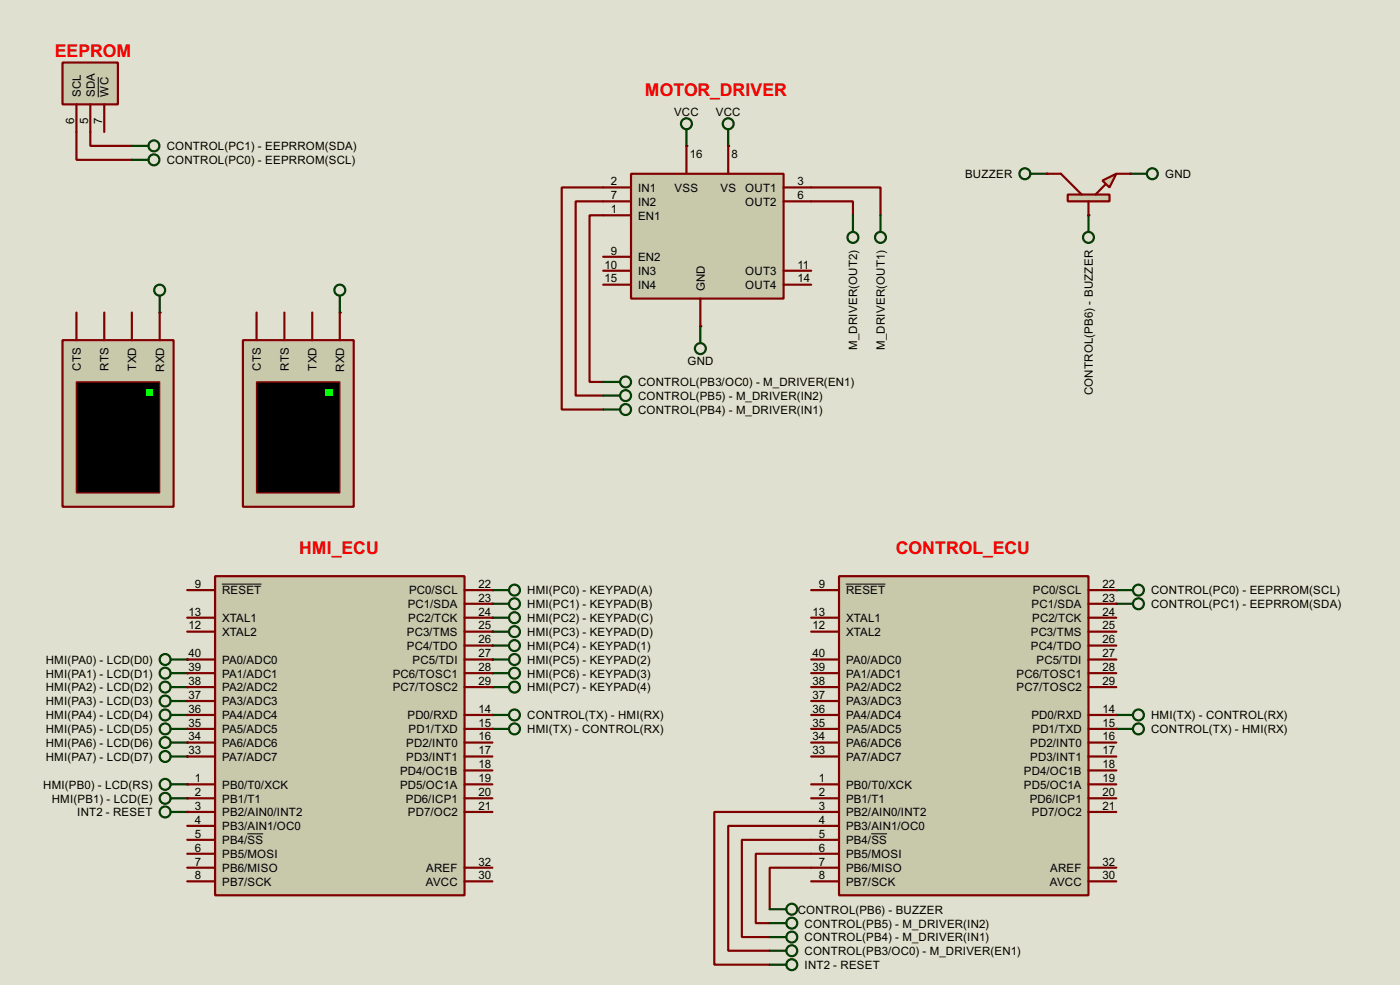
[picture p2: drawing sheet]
<svg xmlns="http://www.w3.org/2000/svg" width="256mm" height="180mm" viewBox="0 0 256 180" stroke-linecap="round" stroke-linejoin="round" font-family="sans-serif">
<path d="M0 0h256.5v180.3h-256.5z" fill="#e0e0d0"/>
<path d="M148.6 151.2h-15.2v22.8h7.6M148.6 153.7h-12.7v17.8h5.1M148.6 156.3h-10.1v12.7h2.5M148.6 158.8h-7.6v7.6" fill="none" stroke="#800000" stroke-width=".4"/>
<g fill="#004000">
<circle cx="204.5" cy="130.9" r=".2"/>
<circle cx="204.5" cy="133.4" r=".2"/>
<circle cx="204.5" cy="108" r=".2"/>
<circle cx="204.5" cy="110.5" r=".2"/>
<circle cx="62.3" cy="57.2" r=".2"/>
<circle cx="29.3" cy="57.2" r=".2"/>
</g>
<path d="M148.6 148.6h-17.7v28h10.1" fill="none" stroke="#800000" stroke-width=".4"/>
<g fill="#004000">
<circle cx="34.3" cy="143.6" r=".2"/>
<circle cx="34.3" cy="146.1" r=".2"/>
<circle cx="34.3" cy="148.6" r=".2"/>
<circle cx="90.2" cy="130.9" r=".2"/>
<circle cx="90.2" cy="133.4" r=".2"/>
<circle cx="90.2" cy="108" r=".2"/>
<circle cx="90.2" cy="110.5" r=".2"/>
<circle cx="90.2" cy="113.1" r=".2"/>
<circle cx="90.2" cy="115.6" r=".2"/>
<circle cx="90.2" cy="118.2" r=".2"/>
<circle cx="90.2" cy="120.7" r=".2"/>
<circle cx="90.2" cy="123.2" r=".2"/>
<circle cx="90.2" cy="125.8" r=".2"/>
<circle cx="34.3" cy="138.5" r=".2"/>
<circle cx="34.3" cy="135.9" r=".2"/>
<circle cx="34.3" cy="133.4" r=".2"/>
<circle cx="34.3" cy="130.9" r=".2"/>
<circle cx="34.3" cy="128.3" r=".2"/>
<circle cx="34.3" cy="125.8" r=".2"/>
<circle cx="34.3" cy="123.2" r=".2"/>
<circle cx="34.3" cy="120.7" r=".2"/>
</g>
<path d="M110.5 34.3h-7.6v40.7h7.6M110.5 36.9h-5v35.5h5M110.5 39.4h-2.5v30.5h2.5M148.6 34.3h12.7v5.1M148.6 36.9h7.7v2.5" fill="none" stroke="#800000" stroke-width=".4"/>
<g fill="#004000">
<circle cx="133.4" cy="26.7" r=".2"/>
<circle cx="125.8" cy="26.7" r=".2"/>
<circle cx="128.3" cy="59.7" r=".2"/>
</g>
<path d="M14 24.2v5.1h10.2M16.6 24.2v2.5h7.6" fill="none" stroke="#800000" stroke-width=".4"/>
<g fill="#004000">
<circle cx="199.4" cy="39.4" r=".2"/>
<circle cx="191.8" cy="31.8" r=".2"/>
<circle cx="207.1" cy="31.8" r=".2"/>
</g>
<g fill="none" stroke="#004000" stroke-width=".4">
<path d="M90.2 108h3.1M90.2 110.5h3.1M90.2 113.1h3.1M90.2 115.6h3.1M90.2 118.2h3.1M204.5 108h3.1M204.5 110.5h3.1M31.3 120.7h3M31.3 123.2h3M31.3 125.8h3M31.3 128.3h3M31.3 130.9h3"/>
<path d="M31.3 133.4h3M31.3 135.9h3M31.3 138.5h3M90.2 120.7h3.1M90.2 123.2h3.1M90.2 125.8h3.1M90.2 130.9h3.1M90.2 133.4h3.1M204.5 130.9h3.1M204.5 133.4h3.1M31.3 143.6h3M31.3 146.1h3"/>
<path d="M141 166.4h3.1M141 169h3.1M141 171.5h3.1M141 174h3.1"/>
<circle cx="94.2" cy="113.1" r="1"/>
<circle cx="94.2" cy="118.2" r="1"/>
<circle cx="94.2" cy="115.6" r="1"/>
<circle cx="94.2" cy="108" r="1"/>
<circle cx="94.2" cy="110.5" r="1"/>
<circle cx="208.5" cy="108" r="1"/>
<circle cx="208.5" cy="110.5" r="1"/>
<circle cx="30.2" cy="138.5" r="1"/>
<circle cx="30.2" cy="125.8" r="1"/>
<circle cx="30.2" cy="128.3" r="1"/>
<circle cx="30.2" cy="123.2" r="1"/>
<circle cx="30.2" cy="120.7" r="1"/>
<circle cx="30.2" cy="133.4" r="1"/>
<circle cx="30.2" cy="135.9" r="1"/>
<circle cx="30.2" cy="130.9" r="1"/>
<circle cx="94.2" cy="133.4" r="1"/>
<circle cx="94.2" cy="130.9" r="1"/>
<circle cx="94.2" cy="123.2" r="1"/>
<circle cx="94.2" cy="120.7" r="1"/>
<circle cx="94.2" cy="125.8" r="1"/>
<circle cx="208.5" cy="130.9" r="1"/>
<circle cx="208.5" cy="133.4" r="1"/>
<circle cx="30.2" cy="146.1" r="1"/>
<circle cx="30.2" cy="143.6" r="1"/>
<circle cx="145" cy="166.4" r="1"/>
<circle cx="145" cy="171.5" r="1"/>
<circle cx="145" cy="174" r="1"/>
<circle cx="145" cy="169" r="1"/>
</g>
<path d="M153.7 105.5h45.7v58.4h-45.7z" fill="#c8c8aa" stroke="#800000" stroke-width=".4"/>
<g fill="none" stroke="#800000" stroke-width=".4">
<path d="M148.6 108h5.1M148.6 115.6h5.1M148.6 113.1h5.1M199.4 108h5.1M199.4 115.6h5.1M199.4 113.1h5.1M199.4 110.5h5.1M199.4 118.2h5.1M148.6 130.9h5.1M148.6 133.4h5.1M148.6 135.9h5.1M148.6 138.5h5.1"/>
<path d="M148.6 120.7h5.1M148.6 123.2h5.1M148.6 125.8h5.1M148.6 128.3h5.1M199.4 130.9h5.1M199.4 133.4h5.1M199.4 135.9h5.1M199.4 138.5h5.1M199.4 120.7h5.1M199.4 123.2h5.1M199.4 125.8h5.1M148.6 143.6h5.1"/>
<path d="M148.6 146.1h5.1M148.6 148.6h5.1M148.6 151.2h5.1M148.6 153.7h5.1M148.6 156.3h5.1M148.6 158.8h5.1M199.4 143.6h5.1M199.4 146.1h5.1M199.4 148.6h5.1M199.4 158.8h5.1M199.4 141h5.1M148.6 161.3h5.1"/>
<path d="M199.4 161.3h5.1"/>
</g>
<path d="M155 106.9h7.2M159.6 152.6h2.9" fill="none" stroke="#000" stroke-width=".18"/>
<g fill="none" stroke="#004000" stroke-width=".4">
<path d="M62.3 54.2v3"/>
<circle cx="62.2" cy="53.1" r="1"/>
</g>
<path d="M44.5 62.3h20.3v30.5h-20.3z" fill="#c8c8aa" stroke="#800000" stroke-width=".4"/>
<path d="M47 69.9h15.3v20.3h-15.3z" fill="#000" stroke="#800000" stroke-width=".25"/>
<path d="M59.7 71.2h1.3v1.2h-1.3z" fill="#0f0"/>
<path d="M47 57.2v5.1M52.1 57.2v5.1M57.2 57.2v5.1M62.3 57.2v5.1" fill="none" stroke="#800000" stroke-width=".4"/>
<g fill="none" stroke="#004000" stroke-width=".4">
<path d="M29.3 54.2v3"/>
<circle cx="29.2" cy="53.1" r="1"/>
</g>
<path d="M11.5 62.3h20.3v30.5h-20.3z" fill="#c8c8aa" stroke="#800000" stroke-width=".4"/>
<path d="M14 69.9h15.3v20.3h-15.3z" fill="#000" stroke="#800000" stroke-width=".25"/>
<path d="M26.7 71.2h1.3v1.2h-1.3z" fill="#0f0"/>
<path d="M14 57.2v5.1M19.1 57.2v5.1M24.2 57.2v5.1M29.3 57.2v5.1" fill="none" stroke="#800000" stroke-width=".4"/>
<g fill="none" stroke="#004000" stroke-width=".4">
<path d="M31.3 148.6h3M141 176.6h3.1"/>
<circle cx="30.2" cy="148.6" r="1"/>
<circle cx="145" cy="176.6" r="1"/>
</g>
<path d="M39.4 105.5h45.7v58.4h-45.7z" fill="#c8c8aa" stroke="#800000" stroke-width=".4"/>
<g fill="none" stroke="#800000" stroke-width=".4">
<path d="M34.3 108h5.1M34.3 115.6h5.1M34.3 113.1h5.1M85.1 108h5.1M85.1 115.6h5.1M85.1 113.1h5.1M85.1 110.5h5.1M85.1 118.2h5.1M34.3 130.9h5.1M34.3 133.4h5.1M34.3 135.9h5.1M34.3 138.5h5.1"/>
<path d="M34.3 120.7h5.1M34.3 123.2h5.1M34.3 125.8h5.1M34.3 128.3h5.1M85.1 130.9h5.1M85.1 133.4h5.1M85.1 135.9h5.1M85.1 138.5h5.1M85.1 120.7h5.1M85.1 123.2h5.1M85.1 125.8h5.1M34.3 143.6h5.1"/>
<path d="M34.3 146.1h5.1M34.3 148.6h5.1M34.3 151.2h5.1M34.3 153.7h5.1M34.3 156.3h5.1M34.3 158.8h5.1M85.1 143.6h5.1M85.1 146.1h5.1M85.1 148.6h5.1M85.1 158.8h5.1M85.1 141h5.1M34.3 161.3h5.1"/>
<path d="M85.1 161.3h5.1"/>
</g>
<path d="M40.7 106.9h7.2M45.3 152.6h2.9" fill="none" stroke="#000" stroke-width=".18"/>
<g fill="none" stroke="#004000" stroke-width=".4">
<path d="M24.2 29.3h3M24.2 26.7h3M125.8 23.7v3M133.4 23.7v3M156.3 39.4v3.1M161.3 39.4v3.1M128.3 59.7v3.1M110.5 69.9h3.1M110.5 72.4h3.1M110.5 75h3.1"/>
<circle cx="28.2" cy="29.3" r="1"/>
<circle cx="28.2" cy="26.7" r="1"/>
<circle cx="125.7" cy="22.7" r="1"/>
<circle cx="133.4" cy="22.7" r="1"/>
<circle cx="156.2" cy="43.5" r="1"/>
<circle cx="161.3" cy="43.5" r="1"/>
<circle cx="114.6" cy="72.4" r="1"/>
<circle cx="114.6" cy="75" r="1"/>
<circle cx="114.6" cy="69.9" r="1"/>
<circle cx="128.3" cy="63.8" r="1"/>
</g>
<path d="M115.6 31.8h28v22.9h-28z" fill="#c8c8aa" stroke="#800000" stroke-width=".4"/>
<g fill="none" stroke="#800000" stroke-width=".4">
<path d="M110.5 34.3h5.1M110.5 36.9h5.1M110.5 39.4h5.1M125.8 26.7v5.1M133.4 26.7v5.1M143.6 34.3h5M143.6 36.9h5M110.5 49.6h5.1M110.5 52.1h5.1M110.5 47h5.1M128.3 54.7v5M143.6 49.6h5"/>
<path d="M143.6 52.1h5"/>
</g>
<path d="M11.5 11.5h10.1v7.6h-10.1z" fill="#c8c8aa" stroke="#800000" stroke-width=".4"/>
<path d="M14 19.1v5.1M16.6 19.1v5.1M19.1 19.1v5.1" fill="none" stroke="#800000" stroke-width=".4"/>
<path d="M18 14.1v3.7" fill="none" stroke="#000" stroke-width=".18"/>
<g fill="none" stroke="#004000" stroke-width=".4">
<path d="M188.8 31.8h3M199.4 39.4v3.1M207.1 31.8h3"/>
<circle cx="187.7" cy="31.8" r="1"/>
<circle cx="211.1" cy="31.8" r="1"/>
<circle cx="199.4" cy="43.5" r="1"/>
</g>
<path d="M202 33.1l2.5-1.3-1.2 2.5z" fill="#c8c8aa" stroke="#800000" stroke-width=".4"/>
<path d="M195.6 35.6h7.7v1.3h-7.7z" fill="#c8c8aa" stroke="#800000" stroke-width=".4"/>
<path d="M191.8 31.8h2.6l3.8 3.8M199.4 36.9v2.5M202.5 33.8l-1.8 1.8M204.5 31.8h2.6" fill="none" stroke="#800000" stroke-width=".4"/>
<g font-size="3.6" fill="#f00">
<text x="10.1" y="10.4">EEPROM</text>
<text x="118.1" y="17.5">MOTOR_DRIVER</text>
<text x="54.8" y="101.3">HMI_ECU</text>
<text x="164.1" y="101.3">CONTROL_ECU</text>
</g>
<g font-size="2.4">
<text x="14.8" y="17.8" transform="rotate(-90 14.8 17.8)">SCL</text>
<text x="17.4" y="17.8" transform="rotate(-90 17.4 17.8)">SDA</text>
<text x="19.9" y="17.8" transform="rotate(-90 19.9 17.8)">WC</text>
<text x="13.6" y="22.8" transform="rotate(-90 13.6 22.8)">6</text>
<text x="16.1" y="22.8" transform="rotate(-90 16.1 22.8)">5</text>
<text x="18.7" y="22.8" transform="rotate(-90 18.7 22.8)">7</text>
<text x="123.5" y="21.2">VCC</text>
<text x="131.1" y="21.2">VCC</text>
<text x="30.5" y="27.5">CONTROL(PC1) - EEPRROM(SDA)</text>
<text x="126.4" y="28.9">16</text>
<text x="134" y="28.9">8</text>
<text x="30.5" y="30">CONTROL(PC0) - EEPRROM(SCL)</text>
<text x="111.9" y="33.9">2</text>
<text x="116.9" y="35.1">IN1</text>
<text x="123.6" y="35.1">VSS</text>
<text x="132" y="35.1">VS</text>
<text x="136.5" y="35.1">OUT1</text>
<text x="146.1" y="33.9">3</text>
<text x="176.8" y="32.6">BUZZER</text>
<text x="213.4" y="32.6">GND</text>
<text x="111.9" y="36.5">7</text>
<text x="111.9" y="39">1</text>
<text x="116.9" y="37.7">IN2</text>
<text x="116.9" y="40.2">EN1</text>
<text x="136.5" y="37.7">OUT2</text>
<text x="146.1" y="36.5">6</text>
<text x="111.9" y="46.6">9</text>
<text x="116.9" y="47.8">EN2</text>
<text x="110.8" y="49.2">10</text>
<text x="110.8" y="51.7">15</text>
<text x="116.9" y="50.4">IN3</text>
<text x="116.9" y="52.9">IN4</text>
<text x="129.1" y="53.3" transform="rotate(-90 129.1 53.3)">GND</text>
<text x="136.5" y="50.4">OUT3</text>
<text x="136.5" y="52.9">OUT4</text>
<text x="146.1" y="49.2">11</text>
<text x="146.1" y="51.7">14</text>
<text x="157.1" y="64" transform="rotate(-90 157.1 64)">M_DRIVER(OUT2)</text>
<text x="162.1" y="64" transform="rotate(-90 162.1 64)">M_DRIVER(OUT1)</text>
<text x="14.8" y="67.9" transform="rotate(-90 14.8 67.9)">CTS</text>
<text x="19.9" y="67.9" transform="rotate(-90 19.9 67.9)">RTS</text>
<text x="25" y="67.8" transform="rotate(-90 25 67.8)">TXD</text>
<text x="30.1" y="68" transform="rotate(-90 30.1 68)">RXD</text>
<text x="47.8" y="67.9" transform="rotate(-90 47.8 67.9)">CTS</text>
<text x="52.9" y="67.9" transform="rotate(-90 52.9 67.9)">RTS</text>
<text x="58" y="67.8" transform="rotate(-90 58 67.8)">TXD</text>
<text x="63.1" y="68" transform="rotate(-90 63.1 68)">RXD</text>
<text x="116.9" y="70.7">CONTROL(PB3/OC0) - M_DRIVER(EN1)</text>
<text x="125.9" y="66.9">GND</text>
<text x="116.9" y="73.2">CONTROL(PB5) - M_DRIVER(IN2)</text>
<text x="116.9" y="75.8">CONTROL(PB4) - M_DRIVER(IN1)</text>
<text x="200.2" y="72.4" transform="rotate(-90 200.2 72.4)">CONTROL(PB6) - BUZZER</text>
<text x="35.7" y="107.6">9</text>
<text x="87.7" y="107.6">22</text>
<text x="150" y="107.6">9</text>
<text x="202" y="107.6">22</text>
<text x="34.6" y="112.7">13</text>
<text x="40.7" y="108.8">RESET</text>
<text x="40.7" y="113.9">XTAL1</text>
<text x="74.7" y="111.3">PC1/SDA</text>
<text x="74.8" y="113.9">PC2/TCK</text>
<text x="74.9" y="108.8">PC0/SCL</text>
<text x="87.7" y="110.1">23</text>
<text x="87.7" y="112.7">24</text>
<text x="96.6" y="108.8">HMI(PC0) - KEYPAD(A)</text>
<text x="96.6" y="111.3">HMI(PC1) - KEYPAD(B)</text>
<text x="96.6" y="113.9">HMI(PC2) - KEYPAD(C)</text>
<text x="148.9" y="112.7">13</text>
<text x="155" y="108.8">RESET</text>
<text x="155" y="113.9">XTAL1</text>
<text x="189" y="111.3">PC1/SDA</text>
<text x="189.1" y="113.9">PC2/TCK</text>
<text x="189.2" y="108.8">PC0/SCL</text>
<text x="202" y="110.1">23</text>
<text x="202" y="112.7">24</text>
<text x="210.9" y="108.8">CONTROL(PC0) - EEPRROM(SCL)</text>
<text x="210.9" y="111.3">CONTROL(PC1) - EEPRROM(SDA)</text>
<text x="34.6" y="115.2">12</text>
<text x="40.7" y="116.4">XTAL2</text>
<text x="74.5" y="116.4">PC3/TMS</text>
<text x="74.5" y="119">PC4/TDO</text>
<text x="87.7" y="115.2">25</text>
<text x="87.7" y="117.8">26</text>
<text x="96.6" y="116.4">HMI(PC3) - KEYPAD(D)</text>
<text x="96.6" y="119">HMI(PC4) - KEYPAD(1)</text>
<text x="148.9" y="115.2">12</text>
<text x="155" y="116.4">XTAL2</text>
<text x="188.8" y="116.4">PC3/TMS</text>
<text x="188.8" y="119">PC4/TDO</text>
<text x="202" y="115.2">25</text>
<text x="202" y="117.8">26</text>
<text x="8.4" y="121.5">HMI(PA0) - LCD(D0)</text>
<text x="8.4" y="124">HMI(PA1) - LCD(D1)</text>
<text x="34.6" y="125.4">38</text>
<text x="34.6" y="122.8">39</text>
<text x="34.6" y="120.3">40</text>
<text x="40.7" y="124">PA1/ADC1</text>
<text x="40.7" y="121.5">PA0/ADC0</text>
<text x="71.9" y="124">PC6/TOSC1</text>
<text x="75.6" y="121.5">PC5/TDI</text>
<text x="87.7" y="120.3">27</text>
<text x="87.7" y="122.8">28</text>
<text x="87.7" y="125.4">29</text>
<text x="96.6" y="121.5">HMI(PC5) - KEYPAD(2)</text>
<text x="96.6" y="124">HMI(PC6) - KEYPAD(3)</text>
<text x="148.9" y="125.4">38</text>
<text x="148.9" y="122.8">39</text>
<text x="148.9" y="120.3">40</text>
<text x="155" y="124">PA1/ADC1</text>
<text x="155" y="121.5">PA0/ADC0</text>
<text x="186.2" y="124">PC6/TOSC1</text>
<text x="189.9" y="121.5">PC5/TDI</text>
<text x="202" y="120.3">27</text>
<text x="202" y="122.8">28</text>
<text x="202" y="125.4">29</text>
<text x="8.4" y="126.6">HMI(PA2) - LCD(D2)</text>
<text x="8.4" y="129.1">HMI(PA3) - LCD(D3)</text>
<text x="8.4" y="131.7">HMI(PA4) - LCD(D4)</text>
<text x="34.6" y="130.5">36</text>
<text x="34.6" y="127.9">37</text>
<text x="40.7" y="131.7">PA4/ADC4</text>
<text x="40.7" y="129.1">PA3/ADC3</text>
<text x="40.7" y="126.6">PA2/ADC2</text>
<text x="71.9" y="126.6">PC7/TOSC2</text>
<text x="74.6" y="131.7">PD0/RXD</text>
<text x="87.7" y="130.5">14</text>
<text x="96.6" y="131.7">CONTROL(TX) - HMI(RX)</text>
<text x="96.6" y="126.6">HMI(PC7) - KEYPAD(4)</text>
<text x="148.9" y="130.5">36</text>
<text x="148.9" y="127.9">37</text>
<text x="155" y="131.7">PA4/ADC4</text>
<text x="155" y="129.1">PA3/ADC3</text>
<text x="155" y="126.6">PA2/ADC2</text>
<text x="186.2" y="126.6">PC7/TOSC2</text>
<text x="188.9" y="131.7">PD0/RXD</text>
<text x="202" y="130.5">14</text>
<text x="210.9" y="131.7">HMI(TX) - CONTROL(RX)</text>
<text x="8.4" y="134.2">HMI(PA5) - LCD(D5)</text>
<text x="8.4" y="136.7">HMI(PA6) - LCD(D6)</text>
<text x="34.6" y="135.5">34</text>
<text x="34.6" y="133">35</text>
<text x="40.7" y="136.7">PA6/ADC6</text>
<text x="40.7" y="134.2">PA5/ADC5</text>
<text x="74.4" y="136.7">PD2/INT0</text>
<text x="74.8" y="134.2">PD1/TXD</text>
<text x="87.7" y="133">15</text>
<text x="87.7" y="135.5">16</text>
<text x="96.6" y="134.2">HMI(TX) - CONTROL(RX)</text>
<text x="148.9" y="135.5">34</text>
<text x="148.9" y="133">35</text>
<text x="155" y="136.7">PA6/ADC6</text>
<text x="155" y="134.2">PA5/ADC5</text>
<text x="188.7" y="136.7">PD2/INT0</text>
<text x="189.1" y="134.2">PD1/TXD</text>
<text x="202" y="133">15</text>
<text x="202" y="135.5">16</text>
<text x="210.9" y="134.2">CONTROL(TX) - HMI(RX)</text>
<text x="8.4" y="139.3">HMI(PA7) - LCD(D7)</text>
<text x="34.6" y="138.1">33</text>
<text x="35.7" y="143.2">1</text>
<text x="40.7" y="139.3">PA7/ADC7</text>
<text x="73.3" y="141.8">PD4/OC1B</text>
<text x="74.4" y="139.3">PD3/INT1</text>
<text x="87.7" y="138.1">17</text>
<text x="87.7" y="140.6">18</text>
<text x="87.7" y="143.2">19</text>
<text x="148.9" y="138.1">33</text>
<text x="150" y="143.2">1</text>
<text x="155" y="139.3">PA7/ADC7</text>
<text x="187.6" y="141.8">PD4/OC1B</text>
<text x="188.7" y="139.3">PD3/INT1</text>
<text x="202" y="138.1">17</text>
<text x="202" y="140.6">18</text>
<text x="202" y="143.2">19</text>
<text x="7.9" y="144.4">HMI(PB0) - LCD(RS)</text>
<text x="9.5" y="146.9">HMI(PB1) - LCD(E)</text>
<text x="14.1" y="149.4">INT2 - RESET</text>
<text x="35.7" y="145.7">2</text>
<text x="35.7" y="148.2">3</text>
<text x="40.7" y="144.4">PB0/T0/XCK</text>
<text x="40.7" y="146.9">PB1/T1</text>
<text x="40.7" y="149.4">PB2/AIN0/INT2</text>
<text x="73.3" y="144.4">PD5/OC1A</text>
<text x="74.3" y="146.9">PD6/ICP1</text>
<text x="74.7" y="149.4">PD7/OC2</text>
<text x="87.7" y="145.7">20</text>
<text x="87.7" y="148.2">21</text>
<text x="150" y="145.7">2</text>
<text x="150" y="148.2">3</text>
<text x="155" y="144.4">PB0/T0/XCK</text>
<text x="155" y="146.9">PB1/T1</text>
<text x="155" y="149.4">PB2/AIN0/INT2</text>
<text x="187.6" y="144.4">PD5/OC1A</text>
<text x="188.6" y="146.9">PD6/ICP1</text>
<text x="189" y="149.4">PD7/OC2</text>
<text x="202" y="145.7">20</text>
<text x="202" y="148.2">21</text>
<text x="35.7" y="150.8">4</text>
<text x="35.7" y="153.3">5</text>
<text x="35.7" y="155.9">6</text>
<text x="40.7" y="152">PB3/AIN1/OC0</text>
<text x="40.7" y="154.5">PB4/SS</text>
<text x="150" y="150.8">4</text>
<text x="150" y="153.3">5</text>
<text x="150" y="155.9">6</text>
<text x="155" y="152">PB3/AIN1/OC0</text>
<text x="155" y="154.5">PB4/SS</text>
<text x="35.7" y="158.4">7</text>
<text x="35.7" y="160.9">8</text>
<text x="40.7" y="157.1">PB5/MOSI</text>
<text x="40.7" y="159.6">PB6/MISO</text>
<text x="78.1" y="159.6">AREF</text>
<text x="87.7" y="158.4">32</text>
<text x="87.7" y="160.9">30</text>
<text x="150" y="158.4">7</text>
<text x="150" y="160.9">8</text>
<text x="155" y="157.1">PB5/MOSI</text>
<text x="155" y="159.6">PB6/MISO</text>
<text x="192.4" y="159.6">AREF</text>
<text x="202" y="158.4">32</text>
<text x="202" y="160.9">30</text>
<text x="40.7" y="162.1">PB7/SCK</text>
<text x="78" y="162.1">AVCC</text>
<text x="146.1" y="167.2">CONTROL(PB6) - BUZZER</text>
<text x="155" y="162.1">PB7/SCK</text>
<text x="192.3" y="162.1">AVCC</text>
<text x="147.4" y="169.8">CONTROL(PB5) - M_DRIVER(IN2)</text>
<text x="147.4" y="172.3">CONTROL(PB4) - M_DRIVER(IN1)</text>
<text x="147.4" y="174.8">CONTROL(PB3/OC0) - M_DRIVER(EN1)</text>
<text x="147.4" y="177.4">INT2 - RESET</text>
</g>
</svg>
